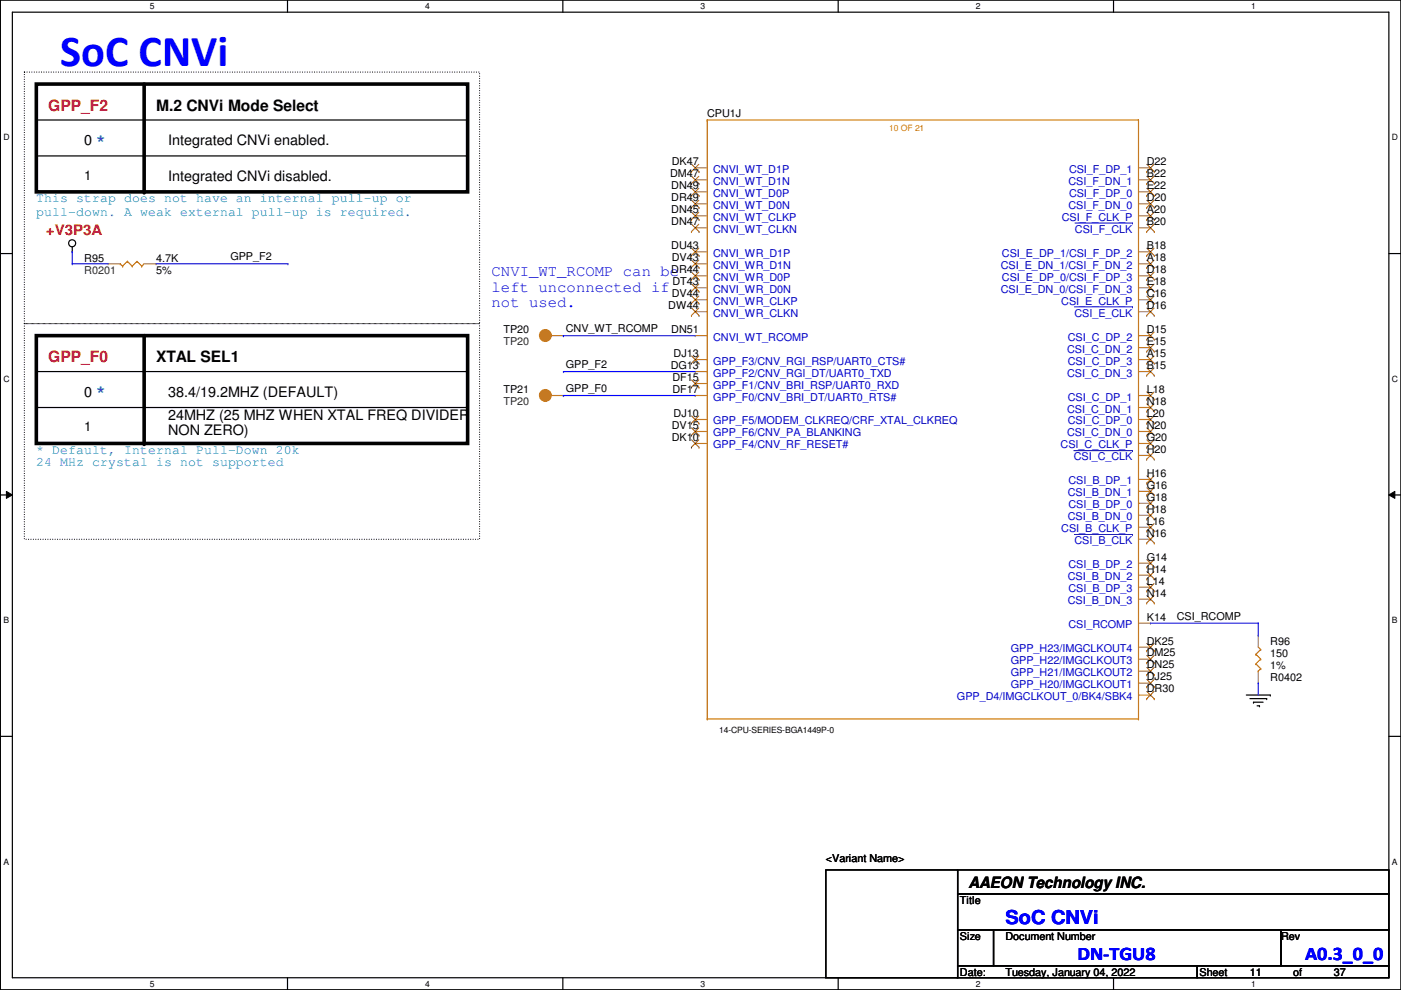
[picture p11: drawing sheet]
<svg xmlns="http://www.w3.org/2000/svg" width="297mm" height="210mm" viewBox="0 0 297 210" stroke-linecap="round" stroke-linejoin="round" font-family="sans-serif">
<path d="M.1 0h296.9v209.8h-296.9zM2.6 2.6h291.9v204.7h-291.9z" fill="none" stroke="#000" stroke-width=".25"/>
<g fill="#fff">
<path d="M31.8 .3h1v2h-1z"/>
<path d="M31.8 207.6h1v1.9h-1z"/>
</g>
<path d="M61 0v2.6M61 207.3v2.5" fill="none" stroke="#000" stroke-width=".25"/>
<g fill="#fff">
<path d="M90.1 .3h1v2h-1z"/>
<path d="M90.1 207.6h1v1.9h-1z"/>
</g>
<path d="M119.3 0v2.6M119.3 207.3v2.5" fill="none" stroke="#000" stroke-width=".25"/>
<g fill="#fff">
<path d="M148.5 .3h1v2h-1z"/>
<path d="M148.5 207.6h1v1.9h-1z"/>
</g>
<path d="M177.7 0v2.6M177.7 207.3v2.5" fill="none" stroke="#000" stroke-width=".25"/>
<g fill="#fff">
<path d="M206.9 .3h1v2h-1z"/>
<path d="M206.9 207.6h1v1.9h-1z"/>
</g>
<path d="M236.1 0v2.6M236.1 207.3v2.5" fill="none" stroke="#000" stroke-width=".25"/>
<g fill="#fff">
<path d="M265.3 .3h.9v2h-.9z"/>
<path d="M265.3 207.6h.9v1.9h-.9z"/>
<path d="M.7 28.2h1.3v1.9h-1.3z"/>
<path d="M295.1 28.2h1.3v1.9h-1.3z"/>
<path d="M.7 79.3h1.3v2h-1.3z"/>
<path d="M295.1 79.3h1.3v2h-1.3z"/>
</g>
<path d="M.1 53.8h2.5M294.5 53.8h2.5" fill="none" stroke="#000" stroke-width=".25"/>
<g fill="#fff">
<path d="M.7 130.5h1.2v2h-1.2z"/>
<path d="M295.1 130.5h1.2v2h-1.2z"/>
</g>
<path d="M.1 104.9h2.5M294.5 104.9h2.5" fill="none" stroke="#000" stroke-width=".25"/>
<path d="M1.4 104.2l1.2 .7-1.2 .8zM294.5 104.9l1.2-.7v1.5z" fill="#000"/>
<path d="M1.4 104.2l1.2 .7-1.2 .8zM294.5 104.9l1.2-.7v1.5z" fill="none" stroke="#000" stroke-width=".21"/>
<g fill="#fff">
<path d="M.7 181.7h1.2v2h-1.2z"/>
<path d="M295.1 181.7h1.2v2h-1.2z"/>
</g>
<g fill="none" stroke="#000" stroke-width=".25">
<path d="M7.7 33.1h91.4M7.7 25.4h91.4M99.1 33.1h.1M99.1 25.4h.1M15.3 53.4h.1M15.3 52.4v1M7.7 78.8h91.4M99.1 78.8h.1M7.7 86.4h91.4M99.1 86.4h.1M.1 156.1h2.5M264.2 147.4h5.1"/>
<path d="M265 148.1h3.6M265.8 148.9h.1M265.8 148.9h2M266.5 149.6h.5M267 149.6h.1M268.6 148.1h.1M269.3 147.4h.1M294.5 156.1h2.5M175.1 184.4h27.9v22.9h-27.9zM203 184.4h91.5v5.1h-91.5zM203 189.5h91.5v7.6h-91.5zM203 197.1h7.6v7.7h-7.6z"/>
<path d="M210.6 197.1h61v7.7h-61zM271.6 197.1h22.9v7.7h-22.9zM203 204.8h50.8v2.5h-50.8zM253.8 204.8h40.7v2.5h-40.7z"/>
<circle cx="15.3" cy="51.6" r=".75"/>
</g>
<path d="M5.2 15.3h96.5v53.3h-96.5zM5.2 68.6h96.5v45.7h-96.5z" fill="none" stroke="#000" stroke-width=".25" stroke-dasharray="0 .5"/>
<path d="M7.7 17.8h91.4v22.9h-91.4zM30.6 17.8v22.9M7.7 71.2h91.4v22.8h-91.4zM30.6 71.2v22.8" fill="none" stroke="#000" stroke-width=".76"/>
<g fill="#000">
<circle cx="30.6" cy="40.7" r=".38"/>
<circle cx="30.6" cy="94" r=".38"/>
</g>
<path d="M149.9 25.4h.1M149.9 25.4v127M149.9 25.4h91.5M241.4 25.4h.1M241.4 25.4v127M149.9 152.4h.1M149.9 152.4h91.5M241.4 152.4h.1" fill="none" stroke="#cc8006" stroke-width=".25"/>
<g fill="none" stroke="#a84" stroke-width=".25">
<path d="M147.4 38.1h.1M147.4 35.6h.1M147.4 38.1h2.5M147.4 35.6h2.5M241.4 38.1h2.5M241.4 35.6h2.5M243.9 38.1h.1M243.9 35.6h.1M147.4 55.9h.1M147.4 43.2h.1M147.4 40.7h.1M147.4 58.5h.1"/>
<path d="M147.4 53.4h.1M147.4 48.3h.1M147.4 45.8h.1M147.4 55.9h2.5M147.4 43.2h2.5M147.4 45.8h2.5M147.4 40.7h2.5M147.4 53.4h2.5M147.4 58.5h2.5M147.4 48.3h2.5M241.4 55.9h2.5M241.4 43.2h2.5"/>
<path d="M241.4 45.8h2.5M241.4 40.7h2.5M241.4 53.4h2.5M241.4 58.5h2.5M241.4 48.3h2.5M243.9 45.8h.1M243.9 43.2h.1M243.9 40.7h.1M243.9 53.4h.1M243.9 55.9h.1M243.9 48.3h.1M243.9 58.5h.1"/>
<path d="M147.4 66.1h.1M147.4 63.5h.1M147.4 61h.1M147.4 71.2h.1M147.4 76.2h.1M147.4 78.8h.1M147.4 66.1h2.5M147.4 63.5h2.5M147.4 61h2.5M147.4 78.8h2.5M147.4 76.2h2.5M147.4 71.2h2.5"/>
<path d="M241.4 66.1h2.5M241.4 63.5h2.5M241.4 61h2.5M241.4 78.8h2.5M241.4 76.2h2.5M241.4 73.7h2.5M241.4 71.2h2.5M243.9 78.8h.1M243.9 76.2h.1M243.9 73.7h.1M243.9 71.2h.1M243.9 61h.1"/>
<path d="M243.9 63.5h.1M243.9 66.1h.1M147.4 91.5h.1M147.4 83.9h.1M147.4 94h.1M147.4 81.3h.1M147.4 88.9h.1M147.4 91.5h2.5M147.4 88.9h2.5M147.4 83.9h2.5M147.4 94h2.5M147.4 81.3h2.5"/>
<path d="M241.4 91.5h2.5M241.4 88.9h2.5M241.4 86.4h2.5M241.4 83.9h2.5M241.4 96.6h2.5M241.4 94h2.5M243.9 91.5h.1M243.9 88.9h.1M243.9 86.4h.1M243.9 83.9h.1M243.9 96.6h.1M243.9 94h.1"/>
<path d="M241.4 114.3h2.5M241.4 111.8h2.5M241.4 119.4h2.5M241.4 109.3h2.5M241.4 106.7h2.5M241.4 104.2h2.5M241.4 101.6h2.5M243.9 114.3h.1M243.9 111.8h.1M243.9 119.4h.1M243.9 109.3h.1M243.9 106.7h.1"/>
<path d="M243.9 104.2h.1M243.9 101.6h.1M241.4 139.7h2.5M241.4 137.2h2.5M241.4 127h2.5M241.4 124.5h2.5M241.4 122h2.5M241.4 132.1h2.5M243.9 139.7h.1M243.9 137.2h.1M243.9 127h.1M243.9 124.5h.1"/>
<path d="M243.9 122h.1M243.9 132.1h.1M241.4 147.4h2.5M241.4 142.3h2.5M241.4 144.8h2.5M243.9 147.4h.1M243.9 142.3h.1M243.9 144.8h.1"/>
</g>
<g fill="none" stroke="#804000" stroke-width=".21">
<path d="M146.6 38.9h.1M146.6 36.4h.1M146.6 37.4l1.6 1.5M146.6 39.9l1.6 1.6M146.6 34.8l1.6 1.6M148.2 37.4l-1.6 1.5M148.2 39.9l-1.6 1.6M148.2 34.8l-1.6 1.6M148.2 38.9h.1M148.2 36.4h.1M243.1 38.9h.1M243.1 36.4h.1"/>
<path d="M243.2 39.9l1.5 1.6M243.2 37.4l1.5 1.5M243.2 34.8l1.5 1.6M244.7 39.9l-1.6 1.6M244.7 37.4l-1.6 1.5M244.7 34.8l-1.6 1.6M244.7 38.9h.1M244.7 36.4h.1M146.6 56.7h.1M146.6 44h.1M146.6 41.5h.1M146.6 59.3h.1"/>
<path d="M146.6 54.2h.1M146.6 49.1h.1M146.6 46.6h.1M146.6 55.2l1.6 1.5M146.6 42.5l1.6 1.5M146.6 57.7l1.6 1.6M146.6 52.6l1.6 1.6M146.6 47.5l1.6 1.6M146.6 45l1.6 1.6M148.2 55.2l-1.6 1.5M148.2 42.5l-1.6 1.5M148.2 57.7l-1.6 1.6"/>
<path d="M148.2 52.6l-1.6 1.6M148.2 47.5l-1.6 1.6M148.2 45l-1.6 1.6M148.2 56.7h.1M148.2 44h.1M148.2 41.5h.1M148.2 59.3h.1M148.2 54.2h.1M148.2 49.1h.1M148.2 46.6h.1M243.1 46.6h.1M243.1 44h.1"/>
<path d="M243.1 41.5h.1M243.1 54.2h.1M243.1 56.7h.1M243.1 49.1h.1M243.1 59.3h.1M243.2 45l1.5 1.6M243.2 42.5l1.5 1.5M243.2 52.6l1.5 1.6M243.2 55.2l1.5 1.5M243.2 47.5l1.5 1.6M243.2 57.7l1.5 1.6M244.7 45l-1.6 1.6"/>
<path d="M244.7 42.5l-1.6 1.5M244.7 52.6l-1.6 1.6M244.7 55.2l-1.6 1.5M244.7 47.5l-1.6 1.6M244.7 57.7l-1.6 1.6M244.7 46.6h.1M244.7 44h.1M244.7 41.5h.1M244.7 54.2h.1M244.7 56.7h.1M244.7 49.1h.1M244.7 59.3h.1"/>
<path d="M146.6 66.9h.1M146.6 64.3h.1M146.6 61.8h.1M146.6 77h.1M146.6 65.3l1.6 1.6M146.6 62.8l1.6 1.5M146.6 60.2l1.6 1.6M146.6 75.5l1.6 1.5M148.2 65.3l-1.6 1.6M148.2 62.8l-1.6 1.5M148.2 60.2l-1.6 1.6M148.2 75.5l-1.6 1.5"/>
<path d="M148.2 66.9h.1M148.2 64.3h.1M148.2 61.8h.1M148.2 77h.1M243.1 79.6h.1M243.1 77h.1M243.1 74.5h.1M243.1 72h.1M243.1 61.8h.1M243.1 64.3h.1M243.1 66.9h.1M243.2 78l1.5 1.6"/>
<path d="M243.2 75.5l1.5 1.5M243.2 72.9l1.5 1.6M243.2 70.4l1.5 1.6M243.2 60.2l1.5 1.6M243.2 62.8l1.5 1.5M243.2 65.3l1.5 1.6M244.7 78l-1.6 1.6M244.7 75.5l-1.6 1.5M244.7 72.9l-1.6 1.6M244.7 70.4l-1.6 1.6M244.7 60.2l-1.6 1.6M244.7 62.8l-1.6 1.5"/>
<path d="M244.7 65.3l-1.6 1.6M244.7 79.6h.1M244.7 77h.1M244.7 74.5h.1M244.7 72h.1M244.7 61.8h.1M244.7 64.3h.1M244.7 66.9h.1M146.6 92.3h.1M146.6 94.8h.1M146.6 82.1h.1M146.6 89.7h.1"/>
<path d="M146.6 90.7l1.6 1.6M146.6 93.3l1.6 1.5M146.6 80.6l1.6 1.5M146.6 88.2l1.6 1.5M148.2 90.7l-1.6 1.6M148.2 93.3l-1.6 1.5M148.2 80.6l-1.6 1.5M148.2 88.2l-1.6 1.5M148.2 92.3h.1M148.2 94.8h.1M148.2 82.1h.1M148.2 89.7h.1"/>
<path d="M243.1 92.3h.1M243.1 89.7h.1M243.1 87.2h.1M243.1 84.7h.1M243.1 97.4h.1M243.1 94.8h.1M243.2 90.7l1.5 1.6M243.2 88.2l1.5 1.5M243.2 85.6l1.5 1.6M243.2 83.1l1.5 1.6M243.2 95.8l1.5 1.6M243.2 93.3l1.5 1.5"/>
<path d="M244.7 90.7l-1.6 1.6M244.7 88.2l-1.6 1.5M244.7 85.6l-1.6 1.6M244.7 83.1l-1.6 1.6M244.7 95.8l-1.6 1.6M244.7 93.3l-1.6 1.5M244.7 92.3h.1M244.7 89.7h.1M244.7 87.2h.1M244.7 84.7h.1M244.7 97.4h.1M244.7 94.8h.1"/>
<path d="M243.1 115.1h.1M243.1 112.6h.1M243.1 110.1h.1M243.1 107.5h.1M243.1 105h.1M243.1 102.4h.1M243.2 113.6l1.5 1.5M243.2 111l1.5 1.6M243.2 118.7l1.5 1.5M243.2 108.5l1.5 1.6M243.2 106l1.5 1.5M243.2 103.4l1.5 1.6"/>
<path d="M243.2 100.9l1.5 1.5M244.7 113.6l-1.6 1.5M244.7 111l-1.6 1.6M244.7 118.7l-1.6 1.5M244.7 108.5l-1.6 1.6M244.7 106l-1.6 1.5M244.7 103.4l-1.6 1.6M244.7 100.9l-1.6 1.5M244.7 115.1h.1M244.7 112.6h.1M244.7 110.1h.1M244.7 107.5h.1"/>
<path d="M244.7 105h.1M244.7 102.4h.1M243.1 138h.1M243.1 127.8h.1M243.1 125.3h.1M243.1 122.8h.1M243.1 120.2h.1M243.2 139l1.5 1.5M243.2 136.4l1.5 1.6M243.2 126.3l1.5 1.5M243.2 123.7l1.5 1.6M243.2 121.2l1.5 1.6"/>
<path d="M244.7 139l-1.6 1.5M244.7 136.4l-1.6 1.6M244.7 126.3l-1.6 1.5M244.7 123.7l-1.6 1.6M244.7 121.2l-1.6 1.6M244.7 138h.1M244.7 127.8h.1M244.7 125.3h.1M244.7 122.8h.1M244.7 120.2h.1M243.1 148.2h.1M243.1 140.5h.1"/>
<path d="M243.1 143.1h.1M243.1 145.6h.1M243.2 146.6l1.5 1.6M243.2 141.5l1.5 1.6M243.2 144.1l1.5 1.5M244.7 146.6l-1.6 1.6M244.7 141.5l-1.6 1.6M244.7 144.1l-1.6 1.5M244.7 148.2h.1M244.7 140.5h.1M244.7 143.1h.1M244.7 145.6h.1"/>
</g>
<path d="M227.9 47.3h12.2M240.1 47.3h.1M227.8 65.1h12.3M240.1 65.1h.1M227.7 95.5h12.4M240.1 95.5h.1M227.8 113.3h12.3M240.1 113.3h.1" fill="none" stroke="#00c" stroke-width=".21"/>
<circle cx="115.6" cy="71.1" r="1.25" fill="#cc8006"/>
<g fill="none" stroke="#cc8006" stroke-width=".25">
<path d="M25.5 55.9h.1M25.5 55.9l.5 .5M26 56.4h.1M27 55.4h.1M27 55.4l-1 1M27 55.4l1 1M28 56.4h.1M29 55.4h.1M29 55.4l1.1 1M29 55.4l-1 1M30.1 56.4h.1M30.6 55.9l-.5 .5"/>
<path d="M266.3 138.7h.1M266.3 138.7l1 1M266.8 137.2l.5 .5M267.3 137.7h.1M267.3 139.7h.1M267.3 137.7l-1 1M267.3 139.7l-1 1.1M266.3 140.8h.1M266.3 140.8l1 1M266.8 142.3h.1M267.3 141.8h.1M267.3 141.8l-.5 .5"/>
<circle cx="115.6" cy="71.1" r="1.25"/>
</g>
<path d="M22.9 55.9h.1M22.9 55.9h2.6M30.6 55.9h2.5M33.1 55.9h.1M116.9 71.2h2.6M119.5 71.2h.1M266.8 134.7h.1M266.8 134.7v2.5M266.8 144.8h.1M266.8 142.3v2.5" fill="none" stroke="#a84" stroke-width=".25"/>
<circle cx="115.6" cy="83.8" r="1.25" fill="#cc8006"/>
<circle cx="115.6" cy="83.8" r="1.25" fill="none" stroke="#cc8006" stroke-width=".25"/>
<path d="M116.9 83.9h2.6M119.5 83.9h.1" fill="none" stroke="#a84" stroke-width=".25"/>
<g fill="none" stroke="#4200ff" stroke-width=".25">
<path d="M15.3 55.9h.1M15.3 53.4h.1M15.3 55.9h7.6M15.3 53.4v2.5M33.1 55.9h27.9M61 55.9h.1M119.5 78.8h.1M119.5 71.2h.1M119.5 78.8h27.9M119.5 71.2h27.9M119.5 83.9h.1M119.5 83.9h27.9"/>
<path d="M243.9 132.1h22.9M266.8 132.1h.1M266.8 134.7h.1M266.8 132.1v2.6M266.8 144.8h.1M266.8 144.8v2.6"/>
</g>
<text font-size="9.4" fill="#00f" x="12.8" y="14.1">SoC CNVi</text>
<g font-size="4.1" fill="#00f">
<text x="213.2" y="195.8">SoC CNVi</text>
<text x="228.4" y="203.5">DN-TGU8</text>
<text x="276.7" y="203.5">A0.3_0_0</text>
</g>
<g font-size="3.3" fill="#f00">
<text x="10.2" y="23.5">GPP_F2</text>
<text x="10.2" y="76.8">GPP_F0</text>
</g>
<g font-size="3.3">
<text x="33.1" y="23.5">M.2 CNVi Mode Select</text>
<text x="33.1" y="76.8">XTAL SEL1</text>
<text x="205.3" y="188.3">AAEON Technology INC.</text>
</g>
<g font-size="3.3" fill="#00f">
<text x="104.2" y="58.5">CNVI_WT_RCOMP can be</text>
<text x="104.2" y="61.8">left unconnected if</text>
<text x="104.2" y="65.2">not used.</text>
</g>
<g font-size="3">
<text x="17.9" y="30.7">0 *</text>
<text x="35.6" y="30.7">Integrated CNVi enabled.</text>
<text x="35.6" y="38.4">Integrated CNVi disabled.</text>
<text x="17.9" y="84.1">0 *</text>
<text x="35.6" y="84.1">38.4/19.2MHZ (DEFAULT)</text>
<text x="35.6" y="89.2">24MHZ (25 MHZ WHEN XTAL FREQ DIVIDER</text>
<text x="35.6" y="92.3">NON ZERO)</text>
</g>
<text font-size="3" fill="#f00" x="9.7" y="49.9">+V3P3A</text>
<g font-size="2.8">
<text x="17.9" y="38.1">1</text>
<text x="17.9" y="91.5">1</text>
</g>
<g font-size="2.8" fill="#0080c0">
<text x="7.7" y="42.9">This strap does not have an internal pull-up or</text>
<text x="7.7" y="45.7">pull-down. A weak external pull-up is required.</text>
<text x="7.7" y="96.3">* Default, Internal Pull-Down 20k</text>
<text x="7.7" y="98.8">24 MHz crystal is not supported</text>
</g>
<g font-size="2.3">
<text x="149.9" y="24.7">CPU1J</text>
<text x="142.4" y="35.1">DK47</text>
<text x="243.2" y="35.1">D22</text>
<text x="142.1" y="37.6">DM47</text>
<text x="142.3" y="40.1">DN49</text>
<text x="243.2" y="40.1">E22</text>
<text x="243.2" y="37.6">B22</text>
<text x="142.3" y="42.7">DR49</text>
<text x="142.3" y="47.8">DN47</text>
<text x="142.3" y="45.2">DN45</text>
<text x="243.2" y="45.2">A20</text>
<text x="243.2" y="42.7">D20</text>
<text x="243.2" y="47.8">B20</text>
<text x="142.3" y="52.8">DU43</text>
<text x="243.2" y="52.8">B18</text>
<text x="17.9" y="55.5">R95</text>
<text x="33.1" y="58">5%</text>
<text x="33.1" y="55.5">4.7K</text>
<text x="48.8" y="55.2">GPP_F2</text>
<text x="142.3" y="57.9">DR44</text>
<text x="142.4" y="55.4">DV43</text>
<text x="243.2" y="55.4">A18</text>
<text x="243.2" y="57.9">D18</text>
<text x="141.7" y="65.5">DW44</text>
<text x="142.4" y="63">DV44</text>
<text x="142.6" y="60.5">DT43</text>
<text x="243.2" y="60.5">E18</text>
<text x="243.2" y="63">C16</text>
<text x="243.2" y="65.5">D16</text>
<text x="106.8" y="70.7">TP20</text>
<text x="120" y="70.4">CNV_WT_RCOMP</text>
<text x="142.3" y="70.6">DN51</text>
<text x="243.2" y="70.6">D15</text>
<text x="142.8" y="75.7">DJ13</text>
<text x="243.2" y="75.7">A15</text>
<text x="243.2" y="73.2">E15</text>
<text x="106.8" y="83.4">TP21</text>
<text x="120" y="83.1">GPP_F0</text>
<text x="120" y="78.1">GPP_F2</text>
<text x="142.2" y="78.2">DG13</text>
<text x="142.6" y="83.3">DF17</text>
<text x="142.6" y="80.8">DF15</text>
<text x="243.2" y="83.3">L18</text>
<text x="243.2" y="78.2">B15</text>
<text x="142.8" y="88.4">DJ10</text>
<text x="243.2" y="88.4">L20</text>
<text x="243.2" y="85.9">N18</text>
<text x="142.4" y="90.9">DV15</text>
<text x="142.4" y="93.5">DK10</text>
<text x="243.2" y="90.9">N20</text>
<text x="243.2" y="93.5">G20</text>
<text x="243.2" y="96">H20</text>
<text x="243.2" y="101.1">H16</text>
<text x="243.2" y="106.2">G18</text>
<text x="243.2" y="103.6">G16</text>
<text x="243.2" y="113.8">N16</text>
<text x="243.2" y="111.3">L16</text>
<text x="243.2" y="108.7">H18</text>
<text x="243.2" y="118.9">G14</text>
<text x="243.2" y="124">L14</text>
<text x="243.2" y="121.4">H14</text>
<text x="243.2" y="126.5">N14</text>
<text x="243.2" y="131.6">K14</text>
<text x="249.5" y="131.4">CSI_RCOMP</text>
<text x="243.2" y="136.7">DK25</text>
<text x="269.3" y="136.7">R96</text>
<text x="243.2" y="139.2">DM25</text>
<text x="243.2" y="141.7">DN25</text>
<text x="269.3" y="139.3">150</text>
<text x="269.3" y="141.8">1%</text>
<text x="243.2" y="146.8">DR30</text>
<text x="243.2" y="144.3">DJ25</text>
<text x="269.3" y="144.4">R0402</text>
<text x="175.1" y="182.7">&lt;Variant Name&gt;</text>
<text x="203.5" y="191.6">Title</text>
<text x="203.5" y="199.2">Size</text>
<text x="213.2" y="199.2">Document Number</text>
<text x="271.6" y="199.2">Rev</text>
<text x="203.5" y="206.8">Date:</text>
<text x="213.2" y="206.8">Tuesday, January 04, 2022</text>
<text x="254.3" y="206.8">Sheet</text>
<text x="265" y="206.8">11</text>
<text x="274.1" y="206.8">of</text>
<text x="282.8" y="206.8">37</text>
</g>
<g font-size="2.3" fill="#00c">
<text x="151.2" y="39.2">CNVI_WT_D1N</text>
<text x="151.2" y="41.7">CNVI_WT_D0P</text>
<text x="151.2" y="36.7">CNVI_WT_D1P</text>
<text x="226.5" y="39.2">CSI_F_DN_1</text>
<text x="226.6" y="41.7">CSI_F_DP_0</text>
<text x="226.6" y="36.7">CSI_F_DP_1</text>
<text x="151.2" y="44.3">CNVI_WT_D0N</text>
<text x="151.2" y="46.8">CNVI_WT_CLKP</text>
<text x="225.1" y="46.8">CSI_F_CLK_P</text>
<text x="226.5" y="44.3">CSI_F_DN_0</text>
<text x="151.2" y="49.4">CNVI_WT_CLKN</text>
<text x="227.9" y="49.4">CSI_F_CLK</text>
<text x="151.2" y="57">CNVI_WR_D1N</text>
<text x="151.2" y="59.5">CNVI_WR_D0P</text>
<text x="151.2" y="54.4">CNVI_WR_D1P</text>
<text x="212.2" y="57">CSI_E_DN_1/CSI_F_DN_2</text>
<text x="212.4" y="54.4">CSI_E_DP_1/CSI_F_DP_2</text>
<text x="212.4" y="59.5">CSI_E_DP_0/CSI_F_DP_3</text>
<text x="151.2" y="64.6">CNVI_WR_CLKP</text>
<text x="151.2" y="62.1">CNVI_WR_D0N</text>
<text x="212.2" y="62.1">CSI_E_DN_0/CSI_F_DN_3</text>
<text x="225" y="64.6">CSI_E_CLK_P</text>
<text x="151.2" y="67.1">CNVI_WR_CLKN</text>
<text x="227.8" y="67.1">CSI_E_CLK</text>
<text x="151.2" y="72.2">CNVI_WT_RCOMP</text>
<text x="151.2" y="77.3">GPP_F3/CNV_RGI_RSP/UART0_CTS#</text>
<text x="226.3" y="74.8">CSI_C_DN_2</text>
<text x="226.4" y="77.3">CSI_C_DP_3</text>
<text x="226.4" y="72.2">CSI_C_DP_2</text>
<text x="151.2" y="82.4">GPP_F1/CNV_BRI_RSP/UART0_RXD</text>
<text x="151.2" y="79.8">GPP_F2/CNV_RGI_DT/UART0_TXD</text>
<text x="226.3" y="79.8">CSI_C_DN_3</text>
<text x="151.2" y="84.9">GPP_F0/CNV_BRI_DT/UART0_RTS#</text>
<text x="226.3" y="87.5">CSI_C_DN_1</text>
<text x="226.4" y="84.9">CSI_C_DP_1</text>
<text x="151.2" y="92.5">GPP_F6/CNV_PA_BLANKING</text>
<text x="151.2" y="95.1">GPP_F4/CNV_RF_RESET#</text>
<text x="151.2" y="90">GPP_F5/MODEM_CLKREQ/CRF_XTAL_CLKREQ</text>
<text x="224.9" y="95.1">CSI_C_CLK_P</text>
<text x="226.3" y="92.5">CSI_C_DN_0</text>
<text x="226.4" y="90">CSI_C_DP_0</text>
<text x="227.7" y="97.6">CSI_C_CLK</text>
<text x="226.4" y="105.2">CSI_B_DN_1</text>
<text x="226.5" y="107.8">CSI_B_DP_0</text>
<text x="226.5" y="102.7">CSI_B_DP_1</text>
<text x="225" y="112.9">CSI_B_CLK_P</text>
<text x="226.4" y="110.3">CSI_B_DN_0</text>
<text x="227.8" y="115.4">CSI_B_CLK</text>
<text x="226.4" y="123">CSI_B_DN_2</text>
<text x="226.5" y="125.6">CSI_B_DP_3</text>
<text x="226.5" y="120.5">CSI_B_DP_2</text>
<text x="226.4" y="128.1">CSI_B_DN_3</text>
<text x="226.5" y="133.2">CSI_RCOMP</text>
<text x="214.3" y="140.8">GPP_H22/IMGCLKOUT3</text>
<text x="214.3" y="143.3">GPP_H21/IMGCLKOUT2</text>
<text x="214.3" y="138.3">GPP_H23/IMGCLKOUT4</text>
<text x="202.9" y="148.4">GPP_D4/IMGCLKOUT_0/BK4/SBK4</text>
<text x="214.3" y="145.9">GPP_H20/IMGCLKOUT1</text>
</g>
<g font-size="2.3" fill="#008000">
<text x="17.9" y="58">R0201</text>
<text x="106.8" y="73.2">TP20</text>
<text x="106.8" y="85.9">TP20</text>
</g>
<g font-size="1.8">
<text x="31.8" y="1.9">5</text>
<text x="90.1" y="1.9">4</text>
<text x="148.5" y="1.9">3</text>
<text x="206.9" y="1.9">2</text>
<text x="265.3" y="1.9">1</text>
<text x=".7" y="29.8">D</text>
<text x="295.1" y="29.8">D</text>
<text x=".7" y="80.9">C</text>
<text x="295.1" y="80.9">C</text>
<text x=".7" y="132.1">B</text>
<text x="295.1" y="132.1">B</text>
<text x="152.5" y="155.3">14-CPU-SERIES-BGA1449P-0</text>
<text x=".7" y="183.3">A</text>
<text x="295.1" y="183.3">A</text>
<text x="31.8" y="209.2">5</text>
<text x="90.1" y="209.2">4</text>
<text x="148.5" y="209.2">3</text>
<text x="206.9" y="209.2">2</text>
<text x="265.3" y="209.2">1</text>
</g>
<text font-size="1.8" fill="#cc8006" x="188.5" y="27.8">10 OF 21</text>
</svg>
